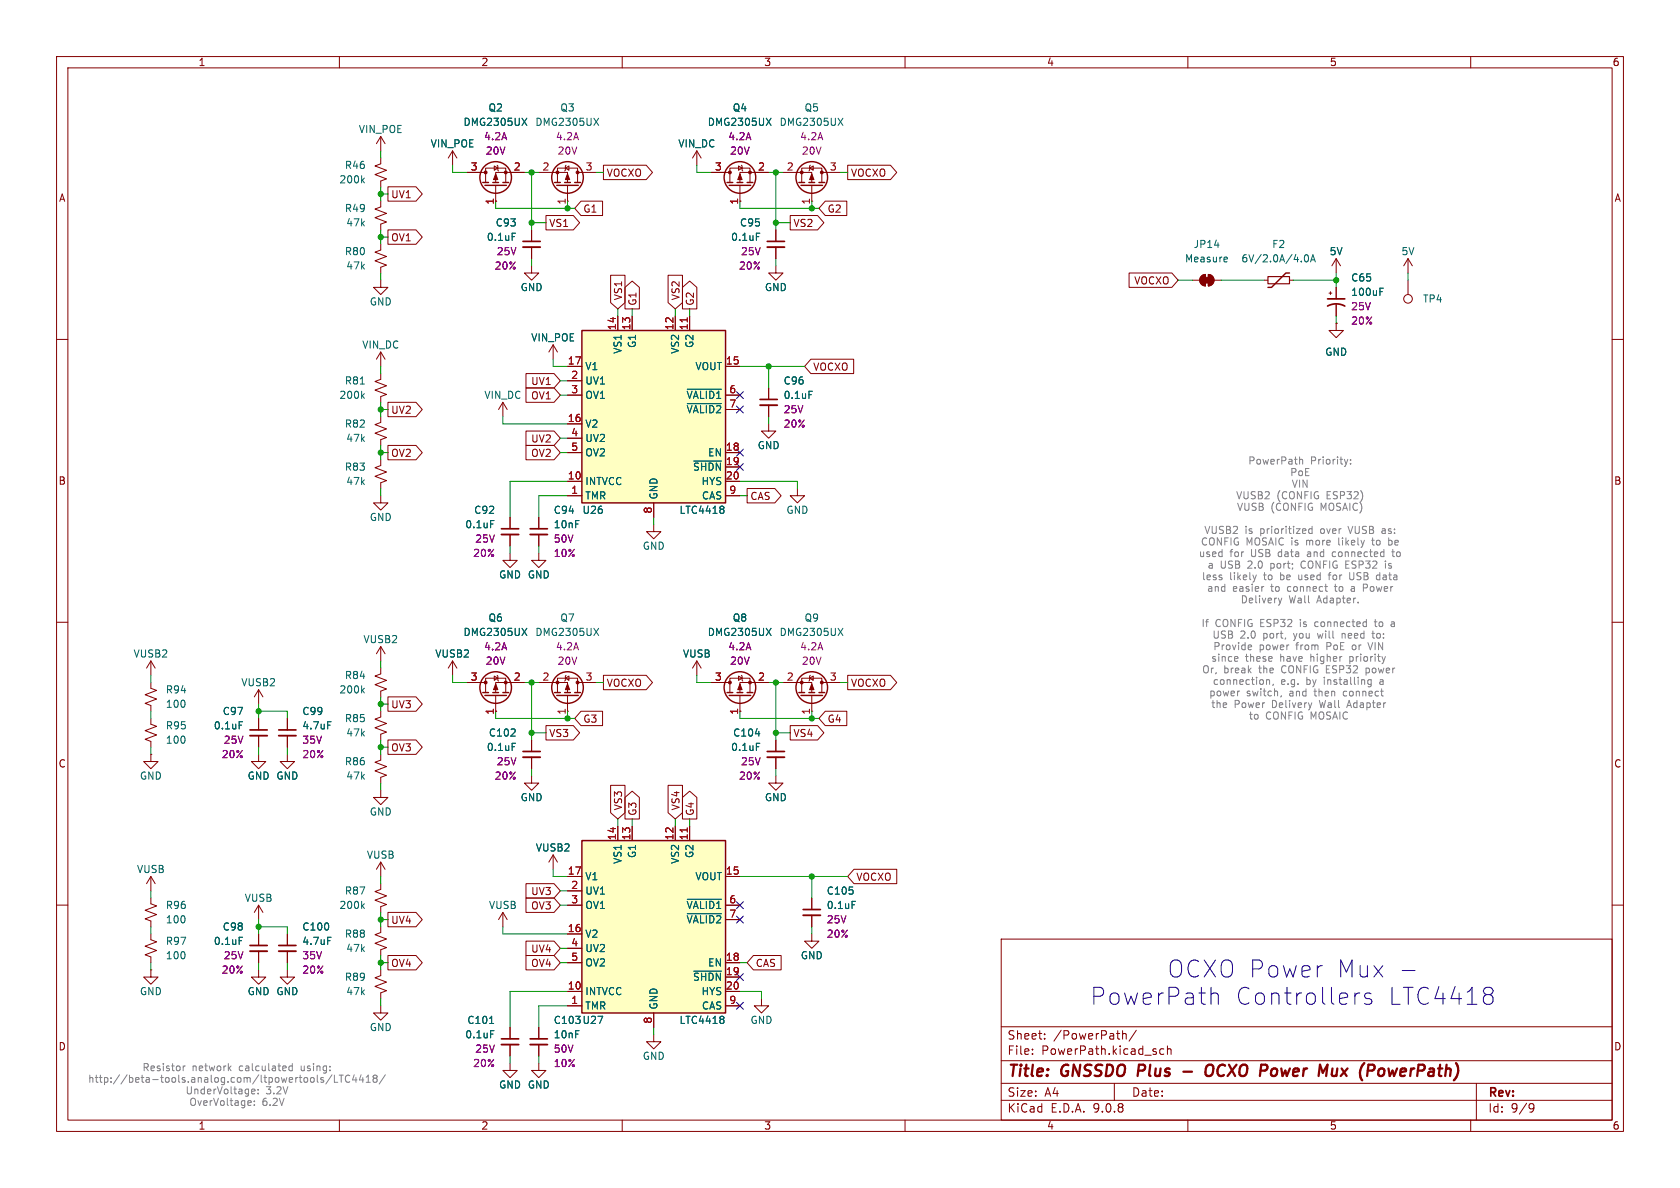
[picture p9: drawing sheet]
<svg xmlns="http://www.w3.org/2000/svg" width="297mm" height="210mm" viewBox="0 0 297 210" stroke-linecap="round" stroke-linejoin="round" font-family="sans-serif">
<g fill="none" stroke="#840000" stroke-width=".18">
<path d="M10 10h277v190h-277zM12 12h273v186h-273zM60 10v2M110 10v2M160 10v2M210 10v2M260 10v2M67.3 27.9v1.1l-1 .3 2 .8-2 .8 2 .7-1 .4v1M80 26.7l-.8 1.2M80 26.7l.8 1.2M80 26.7v2.5M82.5 30.5h3.4"/>
<path d="M85.9 32.3v-2.6h3.5v2.6M87.4 29.3l.6 .4-.6 .4zM87.6 32.8v2.8M87.9 29.2l.1 .1v.8l.1 .1M92.7 30.5h-5.1v1.8M95.2 30.5h5.1v1.8M98.6 32.3v-2.6h3.5v2.6M99.9 29.7l.7-.4v.8zM100.1 29.2l-.2 .1v.8l-.1 .1M100.3 32.8v2.8M102.1 30.5h3.3M123.2 26.7l-.8 1.2"/>
<path d="M123.2 26.7l.8 1.2M123.2 26.7v2.5M125.7 30.5h3.3M129 32.3v-2.6h3.6v2.6M130.6 29.3l.6 .4-.6 .4zM130.8 32.8v2.8M131.1 29.2l.1 .1v.8l.1 .1M135.9 30.5h-5.1v1.8M138.4 30.5h5.1v1.8M141.7 32.3v-2.6h3.6v2.6M143.1 29.7l.7-.4v.8zM143.3 29.2l-.2 .1v.8l-.1 .1"/>
<path d="M143.5 32.8v2.8M145.3 30.5h3.3M137.2 40.6v2.1M137.2 43.7v2M248.9 49.5v2.6M10 60h2M285 60h2M10 110h2M26.7 116.8v2.6M26.7 116.8l-.8 1.3M26.7 116.8l.7 1.3M123.2 116.8v2.6"/>
<path d="M123.2 116.8l-.8 1.3M123.2 116.8l.8 1.3M130.6 119.5l.6 .4-.6 .4zM131.1 119.4l.1 .1v.8l.1 .1M285 110h2M26.7 120.7v1l1 .3-2 .8 2 .8-2 .7 1 .4v1M26.7 127v1l1 .4-2 .8 2 .7-2 .8 1 .4v1M26.7 133.4v1.2h1.2l-1.2 1.3-1.3-1.3h1.3M26.7 133.4h.1M45.7 133.4v1.2h-1.3l1.3 1.3 1.3-1.3h-1.3M45.7 121.9l-.7 1.3M45.7 121.9l.8 1.3"/>
<path d="M45.7 121.9v2.6M45.7 127v2M45.7 130v2.1M50.8 133.4v1.2h-1.3l1.3 1.3 1.3-1.3h-1.3M50.8 127v2M50.8 130v2.1M125.7 120.7h3.3M129 122.4v-2.5h3.6v2.5M130.8 122.9v2.8M135.9 120.7h-5.1v1.7M137.2 137.2v1.2h1.2l-1.2 1.3-1.3-1.3h1.3M137.2 130.8v2"/>
<path d="M137.2 133.9v2M10 160h2M177 166h108v32h-108zM285 160h2M60 198v2M110 198v2M160 198v2M177 194.5h108M177 191.5h108M177 187.5h108M177 181.5h108M182.5 186.3v.1"/>
<path d="M182.5 185.5v.1M184.7 183.6v.1M184.7 182.8v.1M197 191.5v3M198.5 182.2v1.5M198.5 182.8l.2-.1 .3 .1 .1 .9M200.9 182.1l-1.3 2M205.7 185.5l-.4-.1-.3 .3v.4l.2 .2h.5M206.4 185.5l.2-.1 .4 .1v.9M206.4 184.9v1.5M210 198v2M260 198v2"/>
<path d="M261 191.5v6.5M270.6 195.1l.5 .1a.99 .99 0 0 1-.4 1.4h-.2M271.2 195.7l-.3 .3h-.3"/>
<circle cx="248.9" cy="52.8" r=".76"/>
</g>
<path d="M201.4 188.2l-.3 2M209.2 189.4h1.5M213.3 188.5a.69 .69 0 0 1 1.2 0 1.47 1.47 0 0 1-.6 1.7l-.6-.1a1.5 1.5 0 0 1 0-1.6zM224.8 190.1l.5 .1M225.5 188.9l-.6 .2M236.3 190a.57 .57 0 0 1-.8 .1M236.4 188.9l-.1 1.3M241.2 187.9l-.1 .1M243.9 189l.2-.1 .5 .1M244.6 190l-.6 .2" fill="none" stroke="#840000" stroke-width=".4"/>
<path d="M135.6 42.7h3.1M44.2 129h3M49.3 129h3M135.6 132.8h3.1" fill="none" stroke="#840000" stroke-width=".3"/>
<path d="M135.6 43.7h3.1M44.2 130h3M49.3 130h3M135.6 133.9h3.1" fill="none" stroke="#840000" stroke-width=".33"/>
<g fill="none" stroke="#006464" stroke-width=".18">
<path d="M64.1 31.8l.3 .5M64.4 31.5l-.5 .5M92.3 20.9l.8 1.3M93.1 20.9l-.8 1.3M105 20.9l.8 1.3M105.8 20.9l-.8 1.3M135.5 20.9l.8 1.3M136.3 20.9l-.8 1.3M148.2 20.9l.8 1.3M149 20.9l-.8 1.3M133.7 41.2h.6M135.5 111.1l.8 1.2"/>
<path d="M136.3 111.1l-.8 1.2M42.3 127.6h.6M57.9 127.6h.6M133.5 129.7h.8M133.7 131.4h.6"/>
</g>
<g fill="none" stroke="#840000" stroke-width=".25">
<path d="M85.3 32.3h1.1M85.7 32.8h3.8M87.1 32.3h1M88.9 32.3h1M98 32.3h1.1M98.4 32.8h3.8M99.8 32.3h1M101.6 32.3h1M128.5 32.3h1M128.9 32.8h3.8M130.3 32.3h1M132.1 32.3h1"/>
<path d="M141.2 32.3h1M141.6 32.8h3.8M143 32.3h1M144.8 32.3h1M128.5 122.4h1M128.9 122.9h3.8M130.3 122.4h1M132.1 122.4h1"/>
<circle cx="87.6" cy="31.4" r="2.79"/>
<circle cx="100.3" cy="31.4" r="2.79"/>
<circle cx="130.8" cy="31.4" r="2.79"/>
<circle cx="143.5" cy="31.4" r="2.79"/>
<circle cx="130.8" cy="121.5" r="2.79"/>
</g>
<g fill="#840000" stroke="#840000" stroke-width=".18">
<path d="M130.8 30.7l.4 1.1h-.8z"/>
<path d="M143.5 30.7l.4 1.1h-.8z"/>
<path d="M100.3 30.7l.4 1.1h-.8z"/>
<path d="M87.6 30.7l.4 1.1h-.8z"/>
<path d="M130.8 120.9l.4 1h-.8z"/>
<circle cx="129" cy="30.5" r=".25"/>
<circle cx="132.6" cy="30.5" r=".25"/>
<circle cx="145.3" cy="30.5" r=".25"/>
<circle cx="141.7" cy="30.5" r=".25"/>
<circle cx="102.1" cy="30.5" r=".25"/>
<circle cx="98.6" cy="30.5" r=".25"/>
<circle cx="85.9" cy="30.5" r=".25"/>
<circle cx="89.4" cy="30.5" r=".25"/>
<circle cx="129" cy="120.6" r=".25"/>
<circle cx="132.6" cy="120.6" r=".25"/>
</g>
<path d="M102.9 58.4h25.4v30.5h-25.4z" fill="#ffffc2"/>
<g fill="none" stroke="#840000" stroke-width=".25">
<path d="M102.9 58.4h25.4v30.5h-25.4zM228 48.3h-.7l-2.5 2.5h-.6M98 122.4h1.1M98.4 122.9h3.8M99.8 122.4h1M101.6 122.4h1M141.2 122.4h1M141.6 122.9h3.8M143 122.4h1M144.8 122.4h1"/>
<circle cx="100.3" cy="121.5" r="2.79"/>
<circle cx="143.5" cy="121.5" r="2.79"/>
</g>
<g fill="none" stroke="#840000" stroke-width=".18">
<path d="M67.3 35.6v1l-1 .4 2 .7-2 .8 2 .7-1 .4v1M67.3 24.1l-.8 1.3M67.3 24.1l.8 1.3M67.3 24.1v2.6M67.3 43.2v1l-1 .4 2 .7-2 .8 2 .8-1 .3v1.1M67.3 49.5v1.3h1.3l-1.3 1.3-1.3-1.3h1.3M94 47v1.3h1.2l-1.2 1.2-1.3-1.2h1.3M94 40.6v2.1M94 43.7v2M109.2 55.9v2.5M111.8 55.9v2.5M119.4 55.9v2.5"/>
<path d="M121.9 55.9v2.5M210.8 49.5h1.3M212.4 48.8l.7-.3v2a1.02 1.02 0 0 1-.9-.6 1.02 1.02 0 0 1 .2-1.1zM213.6 48.5a1.02 1.02 0 0 1 1 1 1.02 1.02 0 0 1-1 1zM214.6 49.5h1.3M223.5 49.5h.7M228 49.5h.6M234.9 51.8h.6M235.2 51.6v.5M236.2 57.2v1.2h1.3l-1.3 1.3-1.3-1.3h1.3M236.2 57.2h.1M236.2 45.7l-.7 1.3"/>
<path d="M236.2 45.7l.8 1.3M236.2 45.7v2.6M236.2 50.8v2M236.2 53.8v2.1M248.9 45.7l-.7 1.3M248.9 45.7l.8 1.3M248.9 45.7v2.6M67.3 66v1.1l-1 .3 2 .8-2 .8 2 .7-1 .4v1M67.3 73.7v1l-1 .4 2 .7-2 .8 2 .7-1 .4v1M67.3 62.2v2.6M67.3 62.2l-.8 1.3M67.3 62.2l.8 1.3"/>
<path d="M88.9 71.1l-.8 1.3M88.9 71.1l.8 1.3M88.9 71.1v2.6M97.8 61l-.8 1.2M97.8 61l.8 1.2M97.8 61v2.5M100.3 64.8h2.6M100.3 67.3h2.6M100.3 69.9h2.6M100.3 74.9h2.6M100.3 77.5h2.6M128.3 64.8h2.5"/>
<path d="M128.3 69.9h2.5M128.3 72.4h2.5M135.9 74.9v1.3h1.3l-1.3 1.3-1.3-1.3h1.3M135.9 68.6v2M135.9 71.6v2.1M90.2 97.8v1.3h1.2l-1.2 1.2-1.3-1.2h1.3M90.2 91.4v2.1M90.2 94.5v2M95.2 97.8v1.3h1.3l-1.3 1.2-1.2-1.2h1.2M95.2 91.4v2.1M95.2 94.5v2M100.3 80h2.6"/>
<path d="M100.3 85.1h2.6M100.3 87.6h2.6M115.6 92.7v1.3h1.2l-1.2 1.3-1.3-1.3h1.3M115.6 88.9v2.5M128.3 80h2.5M128.3 85.1h2.5M128.3 87.6h2.5M128.3 82.6h2.5M141 86.4v1.2h1.2l-1.2 1.3-1.3-1.3h1.3M99.9 119.9l.7-.4v.8zM100.1 119.4l-.2 .1v.8l-.1 .1M143.1 119.9l.7-.4v.8z"/>
<path d="M143.3 119.4l-.2 .1v.8l-.1 .1M67.3 139.7v1.3h1.3l-1.3 1.2-1.3-1.2h1.3M94 137.2v1.2h1.2l-1.2 1.3-1.3-1.3h1.3M95.2 120.7h5.1v1.7M98.6 122.4v-2.5h3.5v2.5M100.3 122.9v2.8M102.1 120.7h3.3M138.4 120.7h5.1v1.7M141.7 122.4v-2.5h3.6v2.5M143.5 122.9v2.8M145.3 120.7h3.3M67.3 152.4v2.5"/>
<path d="M67.3 152.4l-.8 1.3M67.3 152.4l.8 1.3M97.8 151.1v2.6M97.8 151.1l-.8 1.3M97.8 151.1l.8 1.3M67.3 177.8v1.3h1.3l-1.3 1.2-1.3-1.2h1.3M88.9 161.3v2.5M88.9 161.3l-.8 1.3M88.9 161.3l.8 1.3M134.6 176.5v1.3h1.3l-1.3 1.3-1.3-1.3h1.3M90.2 188v1.2h1.2l-1.2 1.3-1.3-1.3h1.3M90.2 181.6v2"/>
<path d="M90.2 184.7v2M95.2 188v1.2h1.3l-1.3 1.3-1.2-1.3h1.2"/>
</g>
<path d="M121.5 56.2v.7" fill="none" stroke="#a90000" stroke-width=".18"/>
<g fill="none" stroke="#006464" stroke-width=".18">
<path d="M90.5 41.2h.6M216.8 45.5l.2 .3-.6 .1M216.9 46.2l-.1 .1M230.7 45.2l.2-.2a.68 .68 0 0 1 .4 .7 .68 .68 0 0 1-.4 .6l-.2-.1-.1-.4zM231.7 46.3l.4-1.3 .4 1.3M231.8 45.9h.6M244 51.6h.4M244 50.9h.6M63.7 67.9h.7M64.1 69.9l.3 .5M64.4 69.6l-.5 .5M121.5 68.8h6"/>
<path d="M121.5 71.3h6M143 69.2h.6M86.7 92h.6M122.6 81.5h4.9M127.7 89.5l.3 .2-.3 .3 .3 .3v.2l-.3 .2M105 111.1l.8 1.2M105.8 111.1l-.8 1.2M148.2 111.1l.8 1.2M149 111.1l-.8 1.2M86.6 180.9h.7M86.7 182.2h.6"/>
</g>
<path d="M92.5 42.7h3M234.7 54.1a3.2 3.2 0 0 1 3 0M234.7 52.8h3M134.4 70.6h3M88.6 93.5h3.1M93.7 93.5h3.1M88.6 183.6h3.1" fill="none" stroke="#840000" stroke-width=".3"/>
<path d="M92.5 43.7h3M134.4 71.6h3M88.6 94.5h3.1M93.7 94.5h3.1M88.6 184.7h3.1" fill="none" stroke="#840000" stroke-width=".33"/>
<g fill="#840000" stroke="#840000" stroke-width=".18">
<path d="M143.5 120.9l.4 1h-.8z"/>
<path d="M100.3 120.9l.4 1h-.8z"/>
<path d="M212.9 49h1v1h-1z"/>
<path d="M212.4 48.8l.7-.3v2a1.02 1.02 0 0 1-.9-.6 1.02 1.02 0 0 1 .2-1.1z"/>
<path d="M213.6 48.5a1.02 1.02 0 0 1 1 1 1.02 1.02 0 0 1-1 1z"/>
<circle cx="145.3" cy="120.6" r=".25"/>
<circle cx="141.7" cy="120.6" r=".25"/>
<circle cx="102.1" cy="120.6" r=".25"/>
<circle cx="98.6" cy="120.6" r=".25"/>
</g>
<path d="M224.2 48.9h3.8v1.3h-3.8z" fill="none" stroke="#840000" stroke-width=".2"/>
<path d="M102.9 148.6h25.4v30.5h-25.4z" fill="#ffffc2"/>
<g fill="none" stroke="#840000" stroke-width=".25">
<path d="M85.3 122.4h1.1M85.7 122.9h3.8M87.1 122.4h1M88.9 122.4h1M102.9 148.6h25.4v30.5h-25.4z"/>
<circle cx="87.6" cy="121.5" r="2.79"/>
</g>
<g fill="none" stroke="#840000" stroke-width=".18">
<path d="M68.6 33h4.9l1.2 1.3-1.2 1.3h-4.9zM82.5 30.5h2.6M90.2 30.5h2.5M96.5 38.1h4.9l1.1 1.3-1.1 1.2h-4.9zM102.7 35.6h3.8v2.5h-3.8l-1.1-1.3zM106.7 29.2h7.5l1.2 1.3-1.2 1.3h-7.5zM125.7 30.5h2.6M133.3 30.5h2.6M139.7 38.1h4.8l1.2 1.3-1.2 1.2h-4.8zM145.9 35.6h3.8v2.5h-3.8l-1.1-1.3zM149.9 29.2h7.5l1.1 1.3-1.1 1.3h-7.5zM68.6 40.6h4.9l1.2 1.3-1.2 1.3h-4.9z"/>
<path d="M94 40.6v2.1M94 43.7v2M107.9 48.7h2.6v4.8l-1.3 1.1-1.3-1.1zM109.2 55.9v2.5M110.5 50.8l1.3-1.1 1.2 1.1v3.8h-2.5zM111.8 55.9v2.5M118.1 48.7h2.6v4.8l-1.3 1.1-1.3-1.1zM119.4 55.9v2.5M120.6 50.8l1.3-1.1 1.3 1.1v3.8h-2.6zM121.9 55.9v2.5M137.2 47v1.3h1.2l-1.2 1.2-1.3-1.2h1.3M137.2 40.6v2.1"/>
<path d="M137.2 43.7v2M199.6 48.3h7.6l1.1 1.2-1.1 1.3h-7.6zM236.2 57.2h.1M236.2 50.8v2M236.2 53.8v2.1M68.6 71.1h4.9l1.2 1.3-1.2 1.3h-4.9zM68.6 78.7h4.9l1.2 1.3-1.2 1.3h-4.9zM93 68.6h4.9l1.2 1.3-1.2 1.2h-4.9zM93 76.2h4.9l1.2 1.3-1.2 1.2h-4.9zM93 78.7h4.9l1.2 1.3-1.2 1.3h-4.9zM93 66h4.9l1.2 1.3-1.2 1.3h-4.9zM100.3 64.8h2.6"/>
<path d="M100.3 67.3h2.6M100.3 69.9h2.6M100.3 74.9h2.6M100.3 77.5h2.6M128.3 64.8h2.5M128.3 69.9h2.5M128.3 72.4h2.5M135.9 68.6v2M135.9 71.6v2.1M143.4 63.5h7.5v2.5h-7.5l-1.2-1.2zM67.3 81.3v1l-1 .4 2 .7-2 .8 2 .8-1 .3v1.1M67.3 87.6v1.3h1.3l-1.3 1.3-1.3-1.3h1.3"/>
<path d="M90.2 91.4v2.1M90.2 94.5v2M95.2 91.4v2.1M95.2 94.5v2M100.3 80h2.6M100.3 85.1h2.6M100.3 87.6h2.6M115.6 88.9v2.5M128.3 80h2.5M128.3 85.1h2.5M128.3 87.6h2.5M128.3 82.6h2.5"/>
<path d="M132.1 86.4h4.9l1.1 1.2-1.1 1.3h-4.9zM67.3 118.1v1l-1 .4 2 .8-2 .7 2 .8-1 .4v1M67.3 114.3v2.5M67.3 114.3l-.8 1.3M67.3 114.3l.8 1.3M80 116.8l-.8 1.3M80 116.8l.8 1.3M80 116.8v2.6M87.4 119.5l.6 .4-.6 .4zM87.9 119.4l.1 .1v.8l.1 .1M106.7 119.4h7.5l1.2 1.3-1.2 1.2h-7.5zM149.9 119.4h7.5l1.1 1.3-1.1 1.2h-7.5z"/>
<path d="M45.7 127v2M45.7 130v2.1M50.8 127v2M50.8 130v2.1M67.3 133.4v1l-1 .3 2 .8-2 .8 2 .7-1 .4v1M67.3 125.7v1l-1 .4 2 .8-2 .8 2 .7-1 .4v1M68.6 123.2h4.9l1.2 1.3-1.2 1.2h-4.9zM68.6 130.8h4.9l1.2 1.3-1.2 1.3h-4.9zM82.5 120.7h3.4M85.9 122.4v-2.5h3.5v2.5M87.6 122.9v2.8M92.7 120.7h-5.1v1.7"/>
<path d="M94 130.8v2M94 133.9v2M96.5 128.3h4.9l1.1 1.2-1.1 1.3h-4.9zM102.7 125.7h3.8v2.6h-3.8l-1.1-1.3zM107.9 138.8h2.6v4.9l-1.3 1.1-1.3-1.1zM118.1 138.8h2.6v4.9l-1.3 1.1-1.3-1.1zM125.7 120.7h2.6M133.3 120.7h2.6M137.2 130.8v2M137.2 133.9v2M139.7 128.3h4.8l1.2 1.2-1.2 1.3h-4.8zM145.9 125.7h3.8v2.6h-3.8l-1.1-1.3z"/>
<path d="M26.7 158.8v1l1 .3-2 .8 2 .8-2 .7 1 .4v1M26.7 154.9v2.6M26.7 154.9l-.8 1.3M26.7 154.9l.7 1.3M67.3 156.2v1l-1 .4 2 .8-2 .7 2 .8-1 .4v1M93 158.7h4.9l1.2 1.3-1.2 1.3h-4.9zM93 156.2h4.9l1.2 1.3-1.2 1.3h-4.9zM100.3 154.9h2.6M100.3 157.5h2.6M109.2 146.1v2.5M110.5 141l1.3-1.1 1.2 1.1v3.8h-2.5zM111.8 146.1v2.5"/>
<path d="M119.4 146.1v2.5M120.6 141l1.3-1.1 1.3 1.1v3.8h-2.6zM121.9 146.1v2.5M128.3 154.9h2.5M143.5 158.8v2M151 153.7h7.5v2.5h-7.5l-1.1-1.3zM26.7 165.1v1l1 .4-2 .8 2 .7-2 .8 1 .4v1M26.7 171.5v1.2h1.2l-1.2 1.3-1.3-1.3h1.3M26.7 171.5h.1M45.7 171.5v1.2h-1.3l1.3 1.3 1.3-1.3h-1.3M45.7 160l-.7 1.3M45.7 160l.8 1.3"/>
<path d="M45.7 160v2.6M45.7 165.1v2M45.7 168.1v2.1M50.8 171.5v1.2h-1.3l1.3 1.3 1.3-1.3h-1.3M50.8 165.1v2M50.8 168.1v2.1M67.3 163.8v1l-1 .4 2 .8-2 .8 2 .7-1 .4v1M67.3 171.5v1l-1 .3 2 .8-2 .8 2 .7-1 .4v1M68.6 161.3h4.9l1.2 1.3-1.2 1.2h-4.9zM68.6 168.9h4.9l1.2 1.3-1.2 1.3h-4.9zM93 166.4h4.9l1.2 1.2-1.2 1.3h-4.9zM93 168.9h4.9l1.2 1.3-1.2 1.3h-4.9z"/>
<path d="M100.3 160h2.6M100.3 165.1h2.6M100.3 167.6h2.6M100.3 170.2h2.6M100.3 175.3h2.6M100.3 177.8h2.6M115.6 179.1v2.5M128.3 160h2.5M128.3 170.2h2.5M128.3 175.3h2.5M128.3 177.8h2.5M128.3 162.6h2.5"/>
<path d="M128.3 172.7h2.5M133.2 168.9h4.9v2.6h-4.9l-1.1-1.3zM143.5 165.1v1.3h1.3l-1.3 1.2-1.3-1.2h1.3M143.5 161.8v2M90.2 181.6v2M90.2 184.7v2M95.2 181.6v2M95.2 184.7v2M115.6 182.9v1.3h1.2l-1.2 1.2-1.3-1.2h1.3"/>
</g>
<path d="M121.5 56.2v.7M121.5 146.4v.7" fill="none" stroke="#a90000" stroke-width=".18"/>
<g fill="none" stroke="#006464" stroke-width=".18">
<path d="M92.3 20.9l.8 1.3M93.1 20.9l-.8 1.3M135.5 20.9l.8 1.3M136.3 20.9l-.8 1.3M90.5 41.2h.6M133.7 41.2h.6M244 51.6h.4M244 50.9h.6M121.5 68.8h6M121.5 71.3h6M143 69.2h.6M86.7 92h.6"/>
<path d="M122.6 81.5h4.9M127.7 89.5l.3 .2-.3 .3 .3 .3v.2l-.3 .2M92.3 111.1l.8 1.2M93.1 111.1l-.8 1.2M135.5 111.1l.8 1.2M136.3 111.1l-.8 1.2M42.3 127.6h.6M57.9 127.6h.6M64.1 122l.3 .5M64.4 121.7l-.5 .4M90.5 131.4h.6M133.5 129.7h.8"/>
<path d="M133.7 131.4h.6M64.4 159.8l-.5 .4M121.5 159h6M150.6 159.3h.6M42.3 165.7h.6M57.9 165.7h.6M64.1 160.1l.3 .5M121.5 161.5h6M122.6 171.7h4.9M127.7 179.6l.3 .3-.3 .3 .3 .2v.3l-.3 .2M86.6 180.9h.7M86.7 182.2h.6"/>
</g>
<path d="M92.5 132.8h3M44.2 167.1h3M49.3 167.1h3M142 160.8h3M93.7 183.6h3.1" fill="none" stroke="#840000" stroke-width=".3"/>
<path d="M92.5 133.9h3M44.2 168.1h3M49.3 168.1h3M142 161.8h3M93.7 184.7h3.1" fill="none" stroke="#840000" stroke-width=".33"/>
<g fill="#840000" stroke="#840000" stroke-width=".18">
<path d="M87.6 120.9l.4 1h-.8z"/>
<circle cx="85.9" cy="120.6" r=".25"/>
<circle cx="89.4" cy="120.6" r=".25"/>
</g>
<g fill="none" stroke="#009600" stroke-width=".18">
<path d="M67.3 34.3h1.3M67.3 26.7v1.2M67.3 33v2.6M80 29.2v1.3h2.5M87.6 35.6v1.2h14M92.7 30.5h2.5M94 39.4h2.5M94 30.5v10.1M100.3 35.6v1.2M105.4 30.5h1.3M123.2 29.2v1.3h2.5M130.8 35.6v1.2h14"/>
<path d="M135.9 30.5h2.5M137.2 30.5v10.1M137.2 39.4h2.5M143.5 35.6v1.2M148.6 30.5h1.3M67.3 40.6v2.6M67.3 48.3v1.2M67.3 41.9h1.3M94 45.7v1.3M109.2 54.6v1.3M111.8 54.6v1.3M119.4 54.6v1.3"/>
<path d="M121.9 54.6v1.3M137.2 45.7v1.3M208.3 49.5h2.5M215.9 49.5h7.6M228.6 49.5h7.6M236.2 48.3v2.5M236.2 55.9v1.3M248.9 48.3v1.2M67.3 64.8v1.2M67.3 71.1v2.6M67.3 78.7v2.6M67.3 72.4h1.3"/>
<path d="M88.9 73.7v1.2h11.4M97.8 63.5v1.3h2.5M99.1 77.5h1.2M99.1 69.9h1.2M99.1 67.3h1.2M130.8 64.8h11.4M135.9 64.8v3.8M135.9 73.7v1.2M67.3 86.4v1.2M67.3 80h1.3M90.2 96.5v1.3M95.2 96.5v1.3"/>
<path d="M99.1 80h1.2M100.3 85.1h-10.1v6.3M100.3 87.6h-5.1v3.8M115.6 91.4v1.3M130.8 85.1h10.2v1.3M130.8 87.6h1.3M26.7 119.4v1.3M67.3 116.8v1.3M80 119.4v1.3h2.5M123.2 119.4v1.3h2.5M26.7 125.7v1.3M26.7 132.1v1.3"/>
<path d="M45.7 124.5v2.5M45.7 132.1v1.3M45.7 125.7h5.1v1.3M50.8 132.1v1.3M67.3 123.2v2.5M67.3 130.8v2.6M67.3 138.4v1.3M67.3 124.5h1.3M67.3 132.1h1.3M87.6 125.7v1.3h14M92.7 120.7h2.5M94 120.7v10.1"/>
<path d="M94 135.9v1.3M94 129.5h2.5M100.3 125.7v1.3M105.4 120.7h1.3M130.8 125.7v1.3h14M135.9 120.7h2.5M137.2 120.7v10.1M137.2 135.9v1.3M137.2 129.5h2.5M143.5 125.7v1.3M148.6 120.7h1.3M26.7 157.5v1.3"/>
<path d="M67.3 154.9v1.3M97.8 153.7v1.2h2.5M99.1 157.5h1.2M109.2 144.8v1.3M111.8 144.8v1.3M119.4 144.8v1.3M121.9 144.8v1.3M130.8 154.9h19.1M143.5 154.9v3.9M26.7 163.8v1.3M26.7 170.2v1.3M45.7 162.6v2.5"/>
<path d="M45.7 170.2v1.3M45.7 163.8h5.1v1.3M50.8 170.2v1.3M67.3 170.2h1.3M67.3 161.3v2.5M67.3 168.9v2.6M67.3 176.5v1.3M67.3 162.6h1.3M88.9 163.8v1.3h11.4M99.1 170.2h1.2M99.1 167.6h1.2M99.1 160h1.2"/>
<path d="M100.3 175.3h-10.1v6.3M100.3 177.8h-5.1v3.8M130.8 175.3h3.8v1.2M130.8 170.2h1.3M143.5 163.8v1.3M90.2 186.7v1.3M95.2 186.7v1.3M115.6 181.6v1.3"/>
</g>
<g fill="none" stroke="#000084" stroke-width=".18">
<path d="M130.2 71.8l1.2 1.2M130.2 69.2l1.2 1.3M130.2 79.4l1.2 1.2M131.4 71.8l-1.2 1.2M131.4 69.2l-1.2 1.3M131.4 79.4l-1.2 1.2M130.2 81.9l1.2 1.3M131.4 81.9l-1.2 1.3M130.2 159.4l1.2 1.2M131.4 159.4l-1.2 1.2M130.2 162l1.2 1.2M130.2 172.1l1.2 1.2"/>
<path d="M130.2 177.2l1.2 1.2M131.4 162l-1.2 1.2M131.4 172.1l-1.2 1.2M131.4 177.2l-1.2 1.2"/>
</g>
<g fill="none" stroke="#848484" stroke-width=".18">
<path d="M229.7 80.8v1.2M229.7 81.3l.2-.1 .3 .1 .1 .7M232 93v1.3M232 93.5h-.4l-.2 .2 .1 .5h.5M235.8 97.6l-.3 .2v.4l.3 .2M238.3 81.2l-.3 .8M238.3 93l.4 1.3M238.8 81.9v.1M238.8 81.3v.1M242.5 95.5h.5M242.7 95.1v1.2M244.5 93.5h-.1"/>
<path d="M244.5 93.8l-.2 .2 .2 .3M244.9 99.2v.1M244.9 99.6v.8M245.5 95.1v1.3M245.5 96.3l.4 .1M245.9 95.5l-.4 .1M246 97.6h.5M246.2 97.1v1.1l.3 .2M218.7 116.1l.2 .3-.7 .1M218.8 116.8l-.1 .1M220.8 114l.4 .1 .1 .2-.6 .1M221.2 114.8l-.4 .1"/>
<path d="M222.1 101.6l-.3 .9M223.3 103.7h.1M226 105.7l.3 .9M226.3 106.6l-.1 .3M226.6 105.7l-.3 .9M234.2 103.7h.5M234.6 104.5h.1M234.8 101.6h.5M235 101.3v1.2M237.3 112v.8M237.4 112l-.1 .1M238.6 101.2v1l.1 .2 .4 .1"/>
<path d="M239 103.7h-.1M239 104l-.1 .2 .1 .3M240.1 106.5v.1M241 103.9h.5M241.5 118.1v1.3M241.5 118.9h.1M241.8 113.6l.5 1.3M242.5 112h.5M242.7 111.5v1.1l.3 .2M243 109.9h.4M243.1 109.5l.1 1.2M243.6 101.6l.3 .1"/>
<path d="M243.9 102.4l-.3 .1M246 110h.5v.8M246.5 110.2l-.4 .1-.2 .2 .2 .3 .4-.1M219 122.2h.1M223.9 120.1v.9M223.9 120.3l.2-.2 .3 .1v.8M225.1 120.9l-.1 .3M225.7 122.2l.2 .1v.7M226.5 123l-.1 .2M228 122.6v.4M228.5 122.3l.1 .7M228.6 122.5l-.1 .1"/>
<path d="M229.2 122.2v.8M229.3 122.3h-.1M229.7 122.3v.1M234.3 122.3v.7M234.9 122.5l-.6 .1M239.1 122.3l.1 .5-.1 .2h-.3M241.9 120.2l-.1 .2 .1 .5 .1 .1 .4-.1M242.4 120.1v1.1l-.2 .2h-.3M32.4 188.4v.9M32.7 188.4l-.3 .3M40.5 188.8l.4 .5M40.9 188.4l-.5 .5"/>
<path d="M44.4 195.4h-.4M44.4 194.6v.3l-.6 .1M44.5 192.6v.7h.5M45 195.3v.1M45 194.6v.1M45 192.6l.1 .2-.6 .1M45.6 193.2v.2M45.6 192.6v.1M51.7 188.5l-.4-.1-.2 .3 .1 .5h.5M51.7 188v1.3M56.1 191.1l.2 .2M56.8 190.5v.3l.4 .2v.1l-.1 .2h-.4"/>
<path d="M58.7 190l-1.1 1.6M59.1 190.1v1.2h.6M60 190.1h.7M60.3 190.1v1.2M61.8 190.2a.6 .6 0 0 0-.8 .4 .6 .6 0 0 0 .6 .7l.2-.1M62.6 190l-.3 .9h.8M62.9 190.5v.8M63.8 190l-.3 .9h.8M64.1 190.5v.8M64.7 191.3h.8M64.7 190.4l.4-.3v1.2M66.2 190.6l-.3 .2 .1 .4 .2 .1h.4l.1-.2v-.3l-.3-.2"/>
<path d="M66.2 190.6l-.3-.2 .3-.3h.2l.3 .2-.3 .3M66.2 190.6h.2M68.1 190l-1.1 1.6"/>
</g>
<path d="M214.2 175.7l.3-.2 .7 .2 .2 .3v1.5M240.4 175.5l-.6 .2M242.4 175.7l-.7-.2-.3 .2-.2 .3 .2 .4 1 .3 .1 .3-.1 .4-.3 .1h-.6l-.3-.1M247.9 171.6h2.3M263.4 174.5a.65 .65 0 0 1 .6 .7 .65 .65 0 0 1-.6 .6l.3 .2 .3 .4v.6l-.3 .4-.3 .1" fill="none" stroke="#0000c2" stroke-width=".18"/>
<g fill="#009600" stroke="#009600" stroke-width=".18">
<circle cx="94" cy="39.4" r=".46"/>
<circle cx="100.3" cy="36.8" r=".46"/>
<circle cx="137.2" cy="120.7" r=".46"/>
<circle cx="236.2" cy="49.5" r=".46"/>
<circle cx="143.5" cy="154.9" r=".46"/>
<circle cx="137.2" cy="129.5" r=".46"/>
<circle cx="135.9" cy="64.8" r=".46"/>
<circle cx="137.2" cy="39.4" r=".46"/>
<circle cx="143.5" cy="36.8" r=".46"/>
<circle cx="137.2" cy="30.5" r=".46"/>
<circle cx="94" cy="30.5" r=".46"/>
<circle cx="67.3" cy="34.3" r=".46"/>
<circle cx="67.3" cy="41.9" r=".46"/>
<circle cx="67.3" cy="80" r=".46"/>
<circle cx="67.3" cy="72.4" r=".46"/>
<circle cx="67.3" cy="124.5" r=".46"/>
<circle cx="94" cy="120.7" r=".46"/>
<circle cx="67.3" cy="132.1" r=".46"/>
<circle cx="45.7" cy="125.7" r=".46"/>
<circle cx="94" cy="129.5" r=".46"/>
<circle cx="143.5" cy="127" r=".46"/>
<circle cx="100.3" cy="127" r=".46"/>
<circle cx="67.3" cy="162.6" r=".46"/>
<circle cx="67.3" cy="170.2" r=".46"/>
<circle cx="45.7" cy="163.8" r=".46"/>
</g>
<g font-size="4.2" fill="#0000c2">
<text x="206.4" y="173.1">OCXO Power</text>
<text x="236.1" y="173.1">Mux -</text>
<text x="192.7" y="177.9">PowerPath</text>
<text x="218.3" y="177.9">Controllers</text>
<text x="245.2" y="177.9">LTC4418</text>
</g>
<g font-size="2.8" fill="#840000">
<text x="178" y="190.9">Title:</text>
<text x="187.7" y="190.9">GNSSDO</text>
<text x="202" y="190.9">Plus</text>
<text x="215.6" y="190.9">OCXO</text>
<text x="226" y="190.9">Power</text>
<text x="237.2" y="190.9">Mux</text>
<text x="245.2" y="190.9">(PowerPath)</text>
</g>
<g font-size="2.1" fill="#840000">
<text x="178" y="184">Sheet:</text>
<text x="186.2" y="184">/PowerPath/</text>
<text x="178" y="186.7">File:</text>
<text x="184.1" y="186.7">PowerPath.kicad_sch</text>
<text x="178" y="196.9">KiCad</text>
<text x="178" y="194.1">Size:</text>
<text x="184.7" y="194.1">A4</text>
<text x="185.7" y="196.9">E.D.A.</text>
<text x="193.3" y="196.9">9.0.8</text>
<text x="200" y="194.1">Date:</text>
<text x="263" y="194.3">Rev:</text>
<text x="263" y="196.9">Id:</text>
<text x="267.1" y="196.9">9/9</text>
</g>
<g font-size="1.8" fill="#840000">
<text x="35" y="11.9">1</text>
<text x="85" y="11.9">2</text>
<text x="135" y="11.9">3</text>
<text x="185" y="11.9">4</text>
<text x="235" y="11.9">5</text>
<text x="285" y="11.9">6</text>
<text x="10.3" y="35.9">A</text>
<text x="69.1" y="35.2">UV1</text>
<text x="107.2" y="31.4">VOCXO</text>
<text x="150.3" y="31.4">VOCXO</text>
<text x="285.3" y="35.9">A</text>
<text x="97" y="40.3">VS1</text>
<text x="103" y="37.8">G1</text>
<text x="140.2" y="40.3">VS2</text>
<text x="146.2" y="37.8">G2</text>
<text x="69.1" y="42.9">OV1</text>
<text x="110.2" y="53.2" transform="rotate(-90 110.2 53.2)">VS1</text>
<text x="120.3" y="53.2" transform="rotate(-90 120.3 53.2)">VS2</text>
<text x="200.4" y="50.5">VOCXO</text>
<text x="112.7" y="54.1" transform="rotate(-90 112.7 54.1)">G1</text>
<text x="122.9" y="54.1" transform="rotate(-90 122.9 54.1)">G2</text>
<text x="143.7" y="65.7">VOCXO</text>
<text x="93.8" y="70.8">OV1</text>
<text x="93.8" y="68.3">UV1</text>
<text x="69.1" y="73.3">UV2</text>
<text x="69.1" y="81">OV2</text>
<text x="93.8" y="78.4">UV2</text>
<text x="93.8" y="81">OV2</text>
<text x="10.3" y="85.9">B</text>
<text x="132.6" y="88.6">CAS</text>
<text x="285.3" y="85.9">B</text>
<text x="69.1" y="125.4">UV3</text>
<text x="107.2" y="121.6">VOCXO</text>
<text x="150.3" y="121.6">VOCXO</text>
<text x="97" y="130.5">VS3</text>
<text x="103" y="128">G3</text>
<text x="140.2" y="130.5">VS4</text>
<text x="146.2" y="128">G4</text>
<text x="10.3" y="135.9">C</text>
<text x="69.1" y="133">OV3</text>
<text x="285.3" y="135.9">C</text>
<text x="110.2" y="143.4" transform="rotate(-90 110.2 143.4)">VS3</text>
<text x="120.3" y="143.4" transform="rotate(-90 120.3 143.4)">VS4</text>
<text x="112.7" y="144.3" transform="rotate(-90 112.7 144.3)">G3</text>
<text x="122.9" y="144.3" transform="rotate(-90 122.9 144.3)">G4</text>
<text x="151.3" y="155.9">VOCXO</text>
<text x="93.8" y="161">OV3</text>
<text x="93.8" y="158.4">UV3</text>
<text x="69.1" y="163.5">UV4</text>
<text x="69.1" y="171.1">OV4</text>
<text x="93.8" y="168.6">UV4</text>
<text x="93.8" y="171.1">OV4</text>
<text x="133.5" y="171.1">CAS</text>
<text x="10.3" y="185.9">D</text>
<text x="285.3" y="185.9">D</text>
<text x="35" y="199.9">1</text>
<text x="85" y="199.9">2</text>
<text x="135" y="199.9">3</text>
<text x="185" y="199.9">4</text>
<text x="235" y="199.9">5</text>
<text x="285" y="199.9">6</text>
</g>
<g font-size="1.8" fill="#006464">
<text x="63.3" y="23.7">VIN_POE</text>
<text x="81.8" y="22.5">DMG2305UX</text>
<text x="86.3" y="19.9">Q2</text>
<text x="94.5" y="22.5">DMG2305UX</text>
<text x="99" y="19.9">Q3</text>
<text x="125" y="22.5">DMG2305UX</text>
<text x="129.4" y="19.9">Q4</text>
<text x="137.7" y="22.5">DMG2305UX</text>
<text x="142.1" y="19.9">Q5</text>
<text x="76" y="26.3">VIN_POE</text>
<text x="119.8" y="26.3">VIN_DC</text>
<text x="59.9" y="32.6">200k</text>
<text x="60.9" y="30.1">R46</text>
<text x="60.9" y="37.7">R49</text>
<text x="61.1" y="40.2">47k</text>
<text x="87.5" y="40.2">C93</text>
<text x="130.7" y="40.2">C95</text>
<text x="60.9" y="45.3">R80</text>
<text x="61.1" y="47.9">47k</text>
<text x="86" y="42.8">0.1uF</text>
<text x="129.1" y="42.8">0.1uF</text>
<text x="209.4" y="46.6">Measure</text>
<text x="210.9" y="44">JP14</text>
<text x="219.4" y="46.6">6V/2.0A/4.0A</text>
<text x="224.8" y="44">F2</text>
<text x="235" y="45.3">5V</text>
<text x="247.7" y="45.3">5V</text>
<text x="91.9" y="51.7">GND</text>
<text x="135.1" y="51.7">GND</text>
<text x="238.8" y="52.5">100uF</text>
<text x="238.8" y="50">C65</text>
<text x="251.5" y="53.7">TP4</text>
<text x="65.3" y="54.2">GND</text>
<text x="63.9" y="61.8">VIN_DC</text>
<text x="93.8" y="60.6">VIN_POE</text>
<text x="103.4" y="65.6">V1</text>
<text x="110.1" y="62.6" transform="rotate(-90 110.1 62.6)">VS1</text>
<text x="112.6" y="61.6" transform="rotate(-90 112.6 61.6)">G1</text>
<text x="120.2" y="62.6" transform="rotate(-90 120.2 62.6)">VS2</text>
<text x="122.8" y="61.6" transform="rotate(-90 122.8 61.6)">G2</text>
<text x="122.8" y="65.6">VOUT</text>
<text x="234.2" y="63.1">GND</text>
<text x="59.9" y="70.7">200k</text>
<text x="60.9" y="68.2">R81</text>
<text x="85.5" y="70.7">VIN_DC</text>
<text x="103.4" y="68.2">UV1</text>
<text x="103.4" y="70.7">OV1</text>
<text x="121.3" y="70.7">~{VALID1}</text>
<text x="138.4" y="68.2">C96</text>
<text x="138.4" y="70.7">0.1uF</text>
<text x="60.9" y="75.8">R82</text>
<text x="103.4" y="75.8">V2</text>
<text x="121.3" y="73.3">~{VALID2}</text>
<text x="60.9" y="83.4">R83</text>
<text x="61.1" y="78.3">47k</text>
<text x="103.4" y="78.3">UV2</text>
<text x="103.4" y="80.9">OV2</text>
<text x="122.4" y="83.4">~{SHDN}</text>
<text x="125.1" y="80.9">EN</text>
<text x="133.9" y="79.6">GND</text>
<text x="61.1" y="86">47k</text>
<text x="103.4" y="86">INTVCC</text>
<text x="103.4" y="88.5">TMR</text>
<text x="116.4" y="88.4" transform="rotate(-90 116.4 88.4)">GND</text>
<text x="123.9" y="86">HYS</text>
<text x="124" y="88.5">CAS</text>
<text x="65.3" y="92.3">GND</text>
<text x="82.2" y="93.6">0.1uF</text>
<text x="83.7" y="91">C92</text>
<text x="97.8" y="91">C94</text>
<text x="97.8" y="93.6">10nF</text>
<text x="102.9" y="91">U26</text>
<text x="120" y="91">LTC4418</text>
<text x="138.9" y="91">GND</text>
<text x="113.5" y="97.4">GND</text>
<text x="88.1" y="102.5">GND GND</text>
<text x="64.2" y="113.9">VUSB2</text>
<text x="81.8" y="112.6">DMG2305UX</text>
<text x="86.3" y="110.1">Q6</text>
<text x="94.5" y="112.6">DMG2305UX</text>
<text x="99" y="110.1">Q7</text>
<text x="125" y="112.6">DMG2305UX</text>
<text x="129.4" y="110.1">Q8</text>
<text x="137.7" y="112.6">DMG2305UX</text>
<text x="142.1" y="110.1">Q9</text>
<text x="23.5" y="116.4">VUSB2</text>
<text x="76.9" y="116.4">VUSB2</text>
<text x="120.6" y="116.4">VUSB</text>
<text x="29.2" y="125.3">100</text>
<text x="29.2" y="122.8">R94</text>
<text x="42.6" y="121.5">VUSB2</text>
<text x="59.9" y="122.8">200k</text>
<text x="60.9" y="120.2">R84</text>
<text x="29.2" y="131.7">100</text>
<text x="29.2" y="129.1">R95</text>
<text x="37.7" y="129.1">0.1uF</text>
<text x="39.3" y="126.6">C97</text>
<text x="53.3" y="126.6">C99</text>
<text x="53.3" y="129.1">4.7uF</text>
<text x="60.9" y="127.9">R85</text>
<text x="61.1" y="130.4">47k</text>
<text x="86.3" y="130.4">C102</text>
<text x="129.5" y="130.4">C104</text>
<text x="60.9" y="135.5">R86</text>
<text x="86" y="132.9">0.1uF</text>
<text x="129.1" y="132.9">0.1uF</text>
<text x="24.6" y="138">GND</text>
<text x="43.7" y="138">GND GND</text>
<text x="61.1" y="138">47k</text>
<text x="91.9" y="141.8">GND</text>
<text x="135.1" y="141.8">GND</text>
<text x="65.3" y="144.4">GND</text>
<text x="24.1" y="154.5">VUSB</text>
<text x="64.8" y="152">VUSB</text>
<text x="94.6" y="150.7">VUSB2</text>
<text x="103.4" y="155.8">V1</text>
<text x="110.1" y="152.8" transform="rotate(-90 110.1 152.8)">VS1</text>
<text x="112.6" y="151.8" transform="rotate(-90 112.6 151.8)">G1</text>
<text x="120.2" y="152.8" transform="rotate(-90 120.2 152.8)">VS2</text>
<text x="122.8" y="151.8" transform="rotate(-90 122.8 151.8)">G2</text>
<text x="122.8" y="155.8">VOUT</text>
<text x="29.2" y="160.9">R96</text>
<text x="43.2" y="159.6">VUSB</text>
<text x="59.9" y="160.9">200k</text>
<text x="60.9" y="158.3">R87</text>
<text x="86.3" y="160.9">VUSB</text>
<text x="103.4" y="158.3">UV1</text>
<text x="103.4" y="160.9">OV1</text>
<text x="121.3" y="160.9">~{VALID1}</text>
<text x="146.1" y="158.3">C105</text>
<text x="146.1" y="160.9">0.1uF</text>
<text x="29.2" y="163.4">100</text>
<text x="29.2" y="167.2">R97</text>
<text x="37.7" y="167.2">0.1uF</text>
<text x="39.3" y="164.7">C98</text>
<text x="53.3" y="164.7">C100</text>
<text x="53.3" y="167.2">4.7uF</text>
<text x="60.9" y="166">R88</text>
<text x="103.4" y="166">V2</text>
<text x="121.3" y="163.4">~{VALID2}</text>
<text x="29.2" y="169.8">100</text>
<text x="60.9" y="173.6">R89</text>
<text x="61.1" y="168.5">47k</text>
<text x="103.4" y="168.5">UV2</text>
<text x="103.4" y="171">OV2</text>
<text x="122.4" y="173.6">~{SHDN}</text>
<text x="125.1" y="171">EN</text>
<text x="141.5" y="169.8">GND</text>
<text x="24.6" y="176.1">GND</text>
<text x="43.7" y="176.1">GND GND</text>
<text x="61.1" y="176.1">47k</text>
<text x="103.4" y="176.1">INTVCC</text>
<text x="103.4" y="178.7">TMR</text>
<text x="116.4" y="178.6" transform="rotate(-90 116.4 178.6)">GND</text>
<text x="123.9" y="176.1">HYS</text>
<text x="124" y="178.7">CAS</text>
<text x="65.3" y="182.5">GND</text>
<text x="82.2" y="183.7">0.1uF</text>
<text x="82.5" y="181.2">C101</text>
<text x="97.8" y="181.2">C103 U27</text>
<text x="97.8" y="183.7">10nF</text>
<text x="120" y="181.2">LTC4418</text>
<text x="132.6" y="181.2">GND</text>
<text x="113.5" y="187.6">GND</text>
<text x="88.1" y="192.6">GND GND</text>
</g>
<g font-size="1.8" fill="#840084">
<text x="85.5" y="25">4.2A</text>
<text x="85.8" y="27.5">20V</text>
<text x="98.2" y="25">4.2A</text>
<text x="98.5" y="27.5">20V</text>
<text x="128.7" y="25">4.2A</text>
<text x="129" y="27.5">20V</text>
<text x="141.4" y="25">4.2A</text>
<text x="141.7" y="27.5">20V</text>
<text x="87.4" y="47.9">20%</text>
<text x="87.7" y="45.3">25V</text>
<text x="130.5" y="47.9">20%</text>
<text x="130.9" y="45.3">25V</text>
<text x="238.8" y="55">25V</text>
<text x="238.8" y="57.6">20%</text>
<text x="138.4" y="73.3">25V</text>
<text x="138.4" y="75.8">20%</text>
<text x="83.5" y="98.7">20%</text>
<text x="83.9" y="96.1">25V</text>
<text x="97.8" y="96.1">50V</text>
<text x="97.8" y="98.7">10%</text>
<text x="85.5" y="115.2">4.2A</text>
<text x="85.8" y="117.7">20V</text>
<text x="98.2" y="115.2">4.2A</text>
<text x="98.5" y="117.7">20V</text>
<text x="128.7" y="115.2">4.2A</text>
<text x="129" y="117.7">20V</text>
<text x="141.4" y="115.2">4.2A</text>
<text x="141.7" y="117.7">20V</text>
<text x="39.5" y="131.7">25V</text>
<text x="53.3" y="131.7">35V</text>
<text x="39.1" y="134.2">20%</text>
<text x="53.3" y="134.2">20%</text>
<text x="87.7" y="135.5">25V</text>
<text x="130.9" y="135.5">25V</text>
<text x="87.4" y="138">20%</text>
<text x="130.5" y="138">20%</text>
<text x="146.1" y="163.4">25V</text>
<text x="146.1" y="166">20%</text>
<text x="39.1" y="172.3">20%</text>
<text x="39.5" y="169.8">25V</text>
<text x="53.3" y="169.8">35V</text>
<text x="53.3" y="172.3">20%</text>
<text x="83.5" y="188.8">20%</text>
<text x="83.9" y="186.3">25V</text>
<text x="97.8" y="186.3">50V</text>
<text x="97.8" y="188.8">10%</text>
</g>
<g font-size="1.8" fill="#a90000">
<text x="83.1" y="30.2">3</text>
<text x="90.7" y="30.2">2</text>
<text x="95.8" y="30.2">2</text>
<text x="103.4" y="30.2">3</text>
<text x="126.3" y="30.2">3</text>
<text x="133.9" y="30.2">2</text>
<text x="139" y="30.2">2</text>
<text x="146.6" y="30.2">3</text>
<text x="87.4" y="36.3" transform="rotate(-90 87.4 36.3)">1</text>
<text x="100.1" y="36.3" transform="rotate(-90 100.1 36.3)">1</text>
<text x="130.6" y="36.3" transform="rotate(-90 130.6 36.3)">1</text>
<text x="143.3" y="36.3" transform="rotate(-90 143.3 36.3)">1</text>
<text x="109" y="58.5" transform="rotate(-90 109 58.5)">14</text>
<text x="111.5" y="58.5" transform="rotate(-90 111.5 58.5)">13</text>
<text x="119.1" y="58.5" transform="rotate(-90 119.1 58.5)">12</text>
<text x="121.7" y="58.5" transform="rotate(-90 121.7 58.5)">11</text>
<text x="100.3" y="64.5">17</text>
<text x="128.2" y="64.5">15</text>
<text x="100.9" y="67.1">2</text>
<text x="100.9" y="69.6">3</text>
<text x="128.8" y="69.6">6</text>
<text x="100.3" y="74.7">16</text>
<text x="100.9" y="77.2">4</text>
<text x="128.8" y="72.1">7</text>
<text x="100.9" y="79.8">5</text>
<text x="128.2" y="79.8">18</text>
<text x="128.2" y="82.3">19</text>
<text x="100.3" y="84.8">10</text>
<text x="100.9" y="87.4">1</text>
<text x="128.2" y="84.8">20</text>
<text x="128.8" y="87.4">9</text>
<text x="115.3" y="90.9" transform="rotate(-90 115.3 90.9)">8</text>
<text x="83.1" y="120.4">3</text>
<text x="90.7" y="120.4">2</text>
<text x="95.8" y="120.4">2</text>
<text x="103.4" y="120.4">3</text>
<text x="126.3" y="120.4">3</text>
<text x="133.9" y="120.4">2</text>
<text x="139" y="120.4">2</text>
<text x="146.6" y="120.4">3</text>
<text x="87.4" y="126.4" transform="rotate(-90 87.4 126.4)">1</text>
<text x="100.1" y="126.4" transform="rotate(-90 100.1 126.4)">1</text>
<text x="130.6" y="126.4" transform="rotate(-90 130.6 126.4)">1</text>
<text x="143.3" y="126.4" transform="rotate(-90 143.3 126.4)">1</text>
<text x="109" y="148.6" transform="rotate(-90 109 148.6)">14</text>
<text x="111.5" y="148.6" transform="rotate(-90 111.5 148.6)">13</text>
<text x="119.1" y="148.6" transform="rotate(-90 119.1 148.6)">12</text>
<text x="121.7" y="148.6" transform="rotate(-90 121.7 148.6)">11</text>
<text x="100.3" y="154.7">17</text>
<text x="128.2" y="154.7">15</text>
<text x="100.9" y="157.2">2</text>
<text x="100.9" y="159.8">3</text>
<text x="128.8" y="159.8">6</text>
<text x="100.3" y="164.8">16</text>
<text x="100.9" y="167.4">4</text>
<text x="128.8" y="162.3">7</text>
<text x="100.9" y="169.9">5</text>
<text x="128.2" y="169.9">18</text>
<text x="128.2" y="172.5">19</text>
<text x="100.3" y="175">10</text>
<text x="100.9" y="177.5">1</text>
<text x="128.2" y="175">20</text>
<text x="128.8" y="177.5">9</text>
<text x="115.3" y="181" transform="rotate(-90 115.3 181)">8</text>
</g>
<g font-size="1.8" fill="#848484">
<text x="220.6" y="82.3">PowerPath</text>
<text x="231.7" y="82.3">Priority:</text>
<text x="218.4" y="88.5">VUSB2</text>
<text x="225.7" y="88.5">(CONFIG</text>
<text x="228" y="84.4">PoE</text>
<text x="228.3" y="86.4">VIN</text>
<text x="234.6" y="88.5">ESP32)</text>
<text x="212.8" y="94.6">VUSB2</text>
<text x="218.6" y="90.5">VUSB</text>
<text x="220.1" y="94.6">is</text>
<text x="222.9" y="94.6">prioritized</text>
<text x="224.6" y="90.5">(CONFIG</text>
<text x="233.6" y="90.5">MOSAIC)</text>
<text x="233.7" y="94.6">over</text>
<text x="238.9" y="94.6">VUSB</text>
<text x="245" y="94.6">as:</text>
<text x="211.8" y="98.7">used</text>
<text x="212.2" y="96.6">CONFIG MOSAIC is</text>
<text x="213.4" y="100.7">a</text>
<text x="215.7" y="100.7">USB</text>
<text x="217.4" y="98.7">for</text>
<text x="220.7" y="100.7">2.0</text>
<text x="221.3" y="98.7">USB</text>
<text x="224.9" y="100.7">port;</text>
<text x="226.2" y="98.7">data</text>
<text x="230.5" y="100.7">CONFIG ESP32</text>
<text x="231.2" y="96.6">more</text>
<text x="231.6" y="98.7">and</text>
<text x="236.2" y="98.7">connected</text>
<text x="237.1" y="96.6">likely</text>
<text x="243.3" y="96.6">to</text>
<text x="245.7" y="100.7">is</text>
<text x="246.3" y="96.6">be</text>
<text x="247" y="98.7">to</text>
<text x="212.4" y="102.8">less</text>
<text x="213.3" y="104.8">and</text>
<text x="217.4" y="102.8">likely</text>
<text x="217.9" y="104.8">easier</text>
<text x="219.2" y="106.9">Delivery</text>
<text x="223.6" y="102.8">to</text>
<text x="224.8" y="104.8">to</text>
<text x="226.6" y="102.8">be</text>
<text x="227.9" y="106.9">Wall</text>
<text x="227.9" y="104.8">connect</text>
<text x="230" y="102.8">used</text>
<text x="233" y="106.9">Adapter.</text>
<text x="235.6" y="102.8">for</text>
<text x="236.5" y="104.8">to</text>
<text x="239.4" y="102.8">USB</text>
<text x="239.5" y="104.8">a</text>
<text x="241.8" y="104.8">Power</text>
<text x="244.4" y="102.8">data</text>
<text x="212.3" y="111.1">If</text>
<text x="214.2" y="113.1">USB</text>
<text x="214.8" y="111.1">CONFIG ESP32</text>
<text x="219.2" y="113.1">2.0</text>
<text x="223.4" y="113.1">port,</text>
<text x="229" y="113.1">you</text>
<text x="230.1" y="111.1">is</text>
<text x="232.9" y="111.1">connected</text>
<text x="233.4" y="113.1">will</text>
<text x="237.9" y="113.1">need</text>
<text x="243.5" y="113.1">to:</text>
<text x="243.7" y="111.1">to</text>
<text x="212.4" y="119.2">Or,</text>
<text x="214" y="117.2">since</text>
<text x="214.4" y="115.1">Provide</text>
<text x="216.3" y="119.2">break</text>
<text x="220.2" y="117.2">these</text>
<text x="222.6" y="115.1">power</text>
<text x="222.7" y="119.2">the</text>
<text x="226.4" y="117.2">have</text>
<text x="226.8" y="119.2">CONFIG ESP32</text>
<text x="229.3" y="115.1">from</text>
<text x="231.9" y="117.2">higher</text>
<text x="234.8" y="115.1">PoE</text>
<text x="239" y="117.2">priority</text>
<text x="239.5" y="115.1">or</text>
<text x="242.1" y="119.2">power</text>
<text x="242.6" y="115.1">VIN</text>
<text x="213.7" y="123.3">power</text>
<text x="214" y="125.4">the</text>
<text x="214.3" y="121.3">connection,</text>
<text x="218.2" y="125.4">Power</text>
<text x="220.3" y="123.3">switch</text>
<text x="225" y="125.4">Delivery</text>
<text x="226.4" y="121.3">e.g.</text>
<text x="228.5" y="123.3">,</text>
<text x="230.3" y="123.3">and</text>
<text x="231" y="121.3">by</text>
<text x="233.6" y="125.4">Wall</text>
<text x="234.3" y="121.3">installing</text>
<text x="234.9" y="123.3">then</text>
<text x="238.7" y="125.4">Adapter</text>
<text x="240.2" y="123.3">connect</text>
<text x="244.4" y="121.3">a</text>
<text x="220.7" y="127.4">to</text>
<text x="223.7" y="127.4">CONFIG MOSAIC</text>
<text x="15.5" y="191.6">http://beta-tools.analog.com/ltpowertools/LTC4418/</text>
<text x="25.1" y="189.6">Resistor</text>
<text x="33.9" y="189.6">network</text>
<text x="42.4" y="189.6">calculated</text>
<text x="53.5" y="189.6">using:</text>
<text x="32.7" y="193.7">UnderVoltage:</text>
<text x="33.4" y="195.7">OverVoltage:</text>
<text x="46.3" y="195.7">6.2V</text>
<text x="47" y="193.7">3.2V</text>
</g>
</svg>
